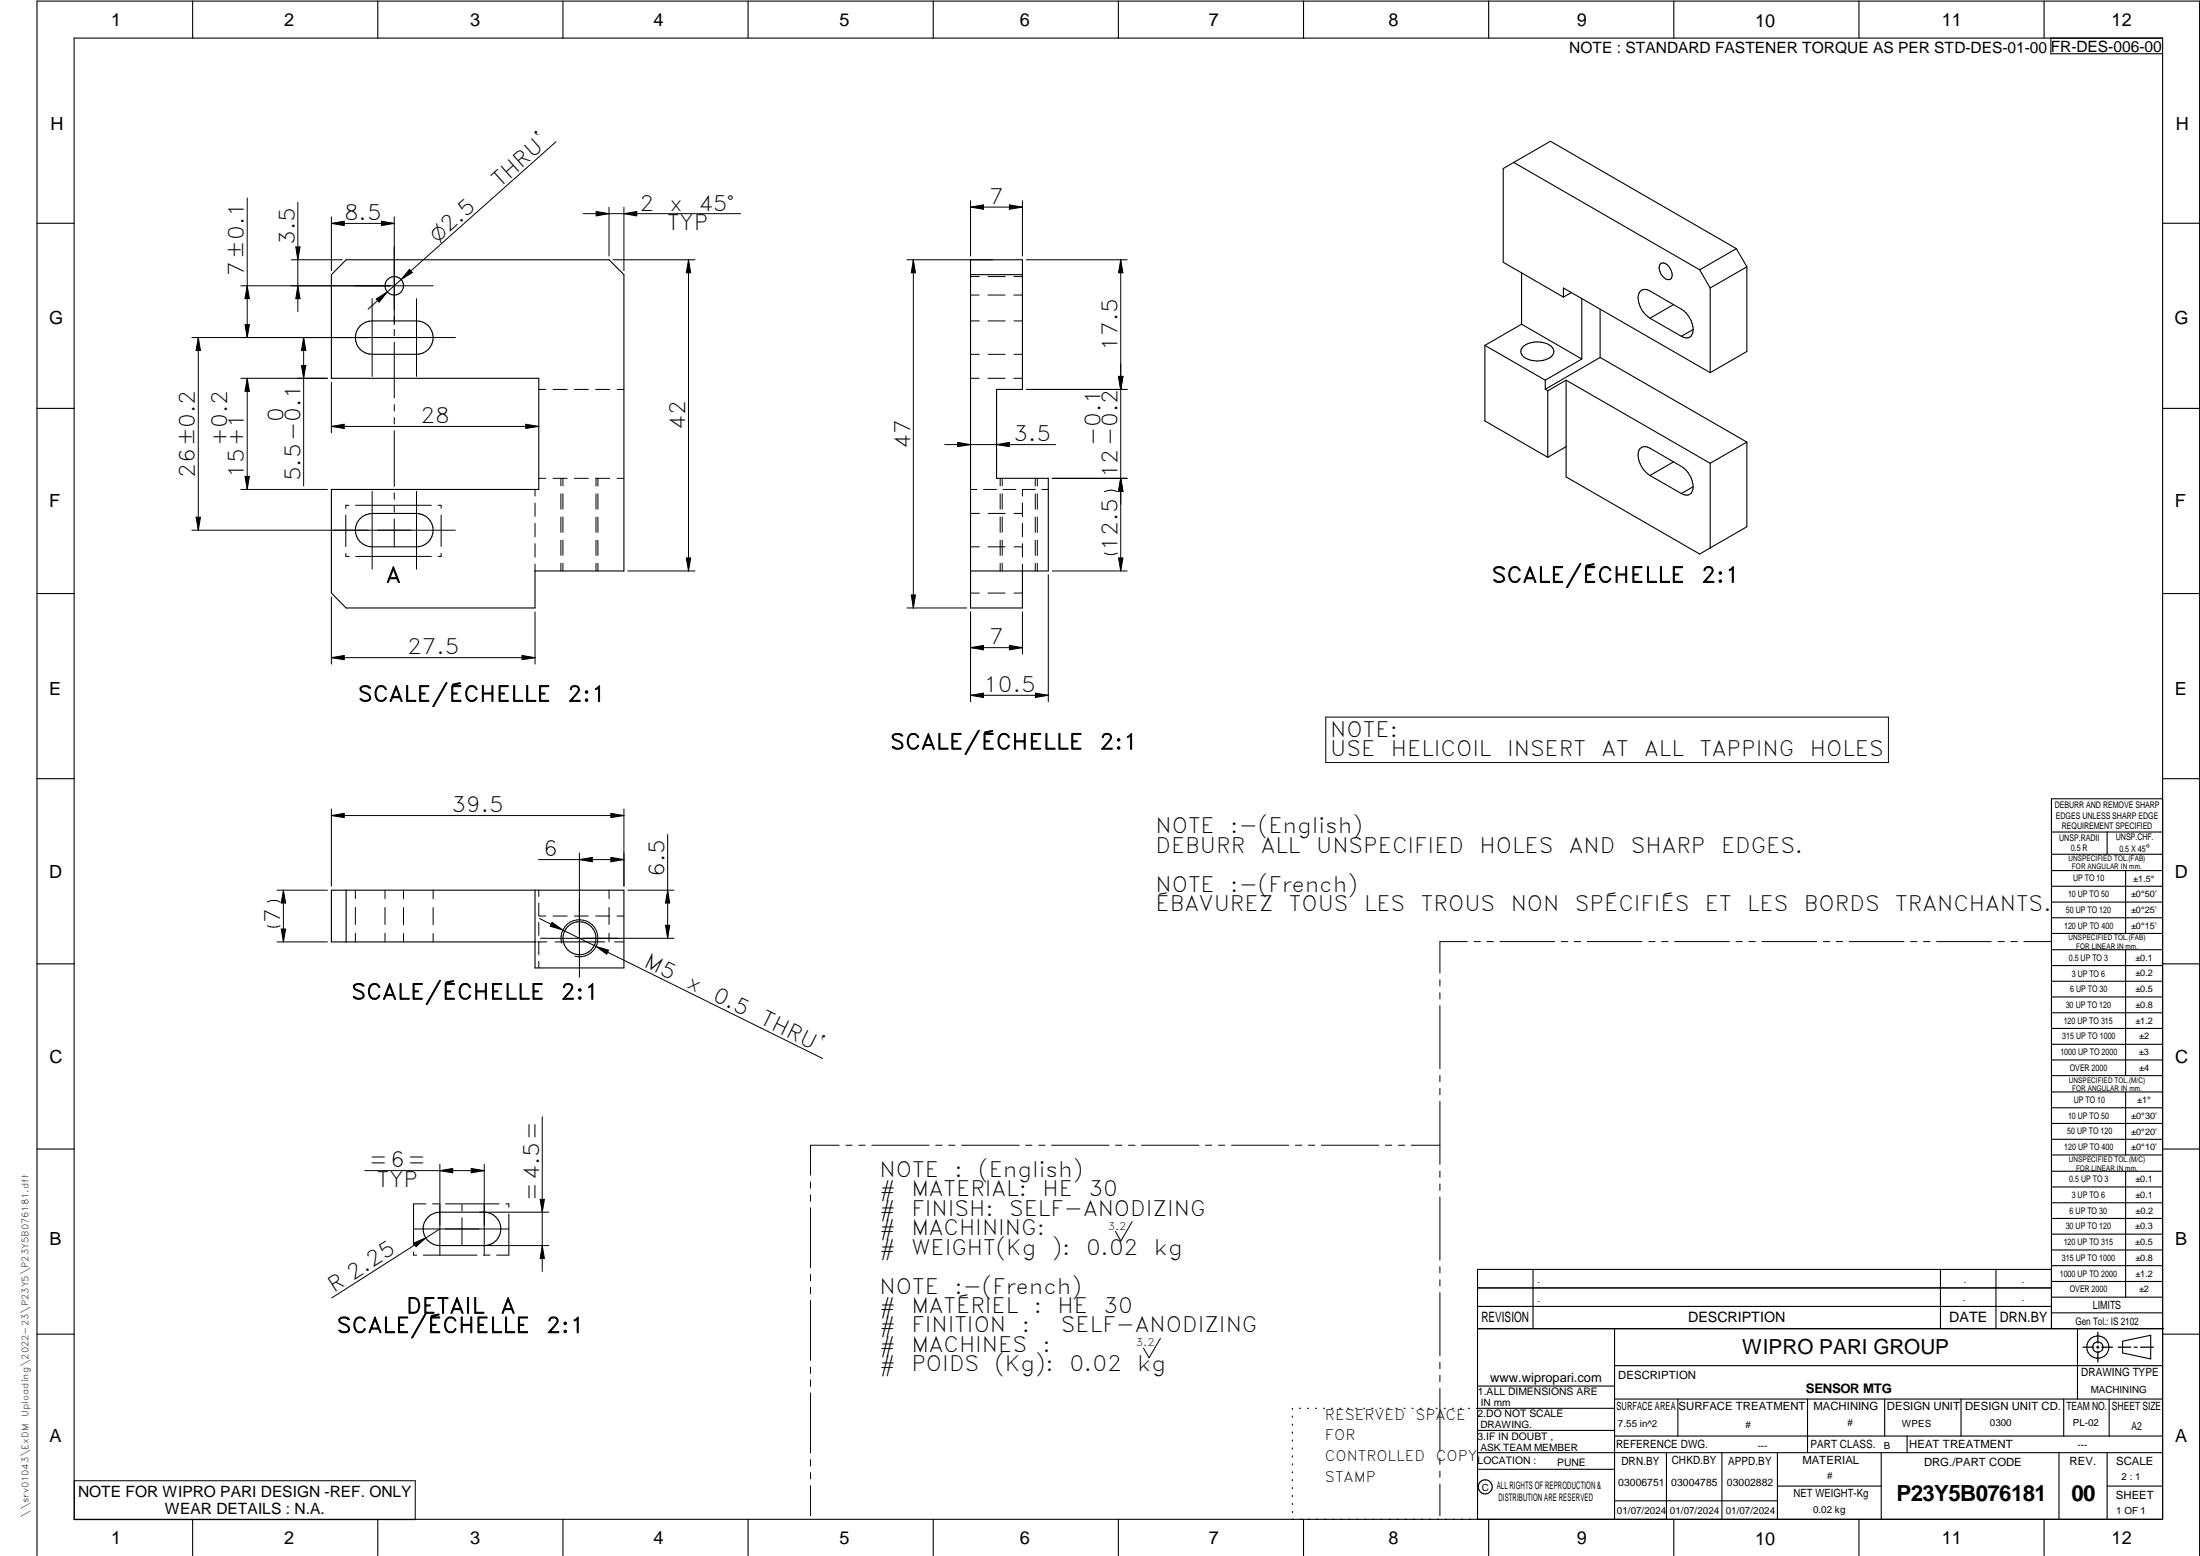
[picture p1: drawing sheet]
<svg xmlns="http://www.w3.org/2000/svg" width="594mm" height="420mm" viewBox="0 0 594 420" stroke-linecap="round" stroke-linejoin="round" font-family="sans-serif">
<g fill="none" stroke="#000" stroke-width=".3">
<path d="M20 10.3h564v400h-564zM52 .3v10M102 .3v10M152 .3v10M202 .3v10M252 .3v10M302 .3v10M352 .3v10M402 .3v10M452 .3v10M502 .3v10M552 .3v10"/>
<path d="M553.8 10.3v4.2h30.2M408.8 43.9l50.2 29M408.8 43.9l9.9-5.8 50.2 29M408.8 43.9l-2.9 1.6v25.3l16.3 9.4M10 60.3h10M93.5 70.1h71l4 4.1v80h-24v10h-51l-4-4.1v-27.9h56v-30h-56v-28zM262.1 74.2h14M410.9 73.7v13.8M424.3 79l-2.1 1.2M448.5 71.1a2.07 2.07 0 0 1 2.5 1.5 2.1 2.1 0 0 1 0 2.8 2.91 2.91 0 0 1-3-3.1zM459 72.9l2.8 4.9M461.8 77.8v22.8"/>
<path d="M468.9 67.1l2.8 5M468.9 67.1l-9.9 5.8M471.7 72.1v22.8l-9.9 5.7M471.7 72.1l-9.9 5.7M584 60.3h10M97.3 88a4.6 4.6 0 0 1 3.2-1.3h12a4.5 4.5 0 0 1 4.5 4.5 4.5 4.5 0 0 1-4.5 4.5h-12a4.5 4.5 0 0 1-4.2-2.8 4.5 4.5 0 0 1 1-4.9zM401 93.3v20.4l17 9.8M401 93.3l16.3 9.4M410.9 87.5l-9.9 5.8M410.9 87.5l16.2 9.4M411.4 93.5a6.3 6.3 0 0 1 7.9 .4 1.86 1.86 0 0 1-1 2.8 6.5 6.5 0 0 1-7.3-.8 1.67 1.67 0 0 1 .4-2.4zM422.2 80.2v-2.4l39.6 22.8"/>
<path d="M427.1 96.9l-9.8 5.8M427.1 80.6v16.3M432.1 96.5l39.6 22.9M432.1 83.5v13M432.1 96.5l-14.8 8.6M445.6 85.9a6.4 6.4 0 0 1-3-6.7 1.93 1.93 0 0 1 3-.6l8.4 4.9a7 7 0 0 1 3.2 5.5M445.6 85.9l8.4 4.9M451.9 82.3l-6.3 3.6M457.2 89l-3.2 1.8M457.2 89a1.92 1.92 0 0 1-.9 2.1 1.92 1.92 0 0 1-2.3-.3M10 110.3h10M417.3 102.7v2.4"/>
<path d="M417.3 105.1l.7 .4M418 105.5v18M422.9 102.7l-4.9 2.8M422.9 102.7l38.9 22.4M422.9 102.7v26.1l36.1 20.8 2.8-1.6M471.7 119.4l-9.9 5.7M471.7 119.4v22.8l-9.9 5.8M584 110.3h10M97.3 140a4.9 4.9 0 0 1 3.2-1.4h12a4.5 4.5 0 0 1 4.5 4.6 4.5 4.5 0 0 1-4.5 4.5h-12a4.5 4.5 0 0 1-4.2-2.8 4.5 4.5 0 0 1 1-4.9zM422.9 120.6l-4.9 2.9M445.6 128.4a6.4 6.4 0 0 1-3-6.8 1.89 1.89 0 0 1 3-.6l8.4 4.9a7 7 0 0 1 3.2 5.5M445.6 128.4l8.4 4.9"/>
<path d="M451.9 124.7l-6.3 3.7M457.2 131.4a1.92 1.92 0 0 1-.9 2.1 1.92 1.92 0 0 1-2.3-.2M457.2 131.4l-3.2 1.9M461.8 125.1v22.9M262.1 154.2h21v-25h-14v-24h7v-35.1h-14v94.1h14v-10M10 160.3h10M584 160.3h10M10 210.3h10M584 215.7h-30v143.1M584 210.3h10M554 224.7h30M554 230.7h30"/>
<path d="M554 235.1h30M554 239.3h30M569 224.7v6M574 235.1v17M93.5 240.4v13.9M144.5 240.4v21h24v-21h-79v13.9h55M152.1 254.3h8.7M554 243.6h30M554 247.8h30M554 252.1h30M554 256.5h30M574 256.5v33.9"/>
<path d="M10 260.3h10M554 260.7h30M554 265h30M554 269.2h30M554 273.5h30M554 277.7h30M584 260.3h10M554 282h30M554 286.2h30M554 290.4h30M554 294.9h30M554 299.1h30"/>
<path d="M574 294.9v17M10 310.3h10M554 303.4h30M554 307.6h30M554 311.9h30M554 316.3h30M574 316.3v34M584 310.3h10M115.6 328.7a4.9 4.9 0 0 1 3.2-1.4h12a4.5 4.5 0 0 1 4.4 4.5 4.5 4.5 0 0 1-4.4 4.5h-12a4.5 4.5 0 0 1-4.2-2.7 4.5 4.5 0 0 1 1-4.9zM554 320.5h30M554 324.8h30M554 329h30"/>
<path d="M554 333.2h30M554 337.5h30M399 358.8h185.2M399 352.8h155M399 347.8h155M414 342.8v16M436 358.8v51.5M524 342.8v16M539 342.8v16M554 341.8h30M554 346h30M554 350.3h30"/>
<path d="M554 354.5h30M554 342.8h-155v67.5M561 358.8v19M10 360.3h10M399 374.3h37M436 377.8h148M453.1 377.8v10M488.1 377.8v14.5M508.9 377.8v10M529.5 377.8v10M557.3 377.8v10M569.5 377.8v10"/>
<path d="M573.2 362.2l7.6-1.6v6.3l-7.6-1.6zM584 368.8h-148M584 360.3h10M349 380.3v.3M349 382.4v.3M349 384.6v.3M349 386.7v.3M349 388.8v.3M349 391v.3M349 393.1v.3M349 395.3v.3M349 397.4v.3"/>
<path d="M349 399.5v.3M350.9 380.3h.2M353.1 380.3h.2M355.2 380.3h.3M357.4 380.3h.3M359.6 380.3h.3M361.7 380.3h.3M363.9 380.3h.3M366.1 380.3h.3M368.3 380.3h.2M370.4 380.3h.3M372.6 380.3h.3"/>
<path d="M374.8 380.3h.3M376.9 380.3h.4M379.1 380.3h.3M381.3 380.3h.3M383.4 380.3h.4M385.6 380.3h.3M387.8 380.3h.3M390 380.3h.3M392.2 380.3h.3M394.3 380.3h.3M396.5 380.3h.3M398.7 380.3h37.3"/>
<path d="M399 396.7h37M399 392.3h185M399 386.2h37M436 387.8h148M450 392.3v18M465 392.3v18M480 392.3v18M508 392.3v18M515 387.8v4.5M556 392.3v18M569 392.3v18M52 410.3v9.7"/>
<path d="M102 410.3v9.7M152 410.3v9.7M202 410.3v9.7M252 410.3v9.7M302 410.3v9.7M349 401.7v.3M349 403.8v.4M349 406v.3M349 408.1v.3M352 410.3v9.7M402 410.3v9.7M436 405.3h44"/>
<path d="M452 410.3v9.7M480 401.3h28M502 410.3v9.7M552 410.3v9.7M569 401.3h15M10 420v-419.7h584v419.7"/>
<circle cx="106.5" cy="77.2" r="2.49"/>
<circle cx="156.5" cy="253.4" r="4.5"/>
<circle cx="566.5" cy="363.7" r="1.39"/>
<circle cx="566.5" cy="363.8" r="3"/>
<circle cx="401.1" cy="401.5" r="1.9"/>
</g>
<g fill="none" stroke="#000" stroke-width=".27">
<path d="M150.1 38.3l-41.8 37.2M66.8 53.5v37.6M80.4 54.7v29.5M89.5 58.5v14.6M103 59.7l3.5 .6-3.5 .6zM106.5 58.5v29.2M157.5 57.7h42.5M161 57.1l3.5 .6-3.5 .6zM164.5 56v13.1M168.5 57.7l3.5-.6v1.2zM168.5 56v17.1M262.1 54.2v14.9"/>
<path d="M262.1 55.9l3.5-.6v1.2zM262.1 55.9h14M272.6 55.3l3.5 .6-3.5 .6zM276.1 54.2v14.9M66.8 77.2l.5 3.4h-1.1zM78.7 70.1h13.7M79.9 66.7h1.1l-.6 3.4zM80.4 77.2l.6 3.4h-1.1zM89.5 60.3h17M89.5 60.3l3.5-.6v1.2zM108.3 75.5l-8.9 8M110.6 72.7l.7 .9-3 1.9z"/>
<path d="M117 77.2h-52M165.5 70.1h22.2M185.9 70.1l.6 3.6h-1.2zM185.9 70.1v84.1M244.9 70.1h23.1M246.6 70.1v94.1M246.6 70.1l.6 3.6h-1.1zM262.1 74.7h2.3M262.1 79.7h2.3M266.8 79.7h4.6M266.8 74.7h4.6M273.8 79.7h2.3"/>
<path d="M273.8 74.7h2.3M277.1 70.1h27.3M302.6 70.1l.6 3.6h-1.2zM302.6 70.1v84.1M51.8 91.1h71.2M53.5 91.1l.6 3.6h-1.1zM53.5 91.1v52.1M66.2 87.7h1.1l-.5 3.4zM81.4 98.7h1.2l-.6 3.5zM82 91.1l.6 3.6h-1.2zM82 91.1v40.1M100.5 80.6v21"/>
<path d="M101.6 80.7l3-1.9-2.2 2.8zM106.5 88.9v1.7M106.5 92.4v15.1M112.5 80.6v21M262.1 95.7h2.3M262.1 86.7h2.3M266.8 95.7h4.6M266.8 86.7h4.6M273.8 95.7h2.3M273.8 86.7h2.3M65 102.2h23.4M66.8 102.2v30"/>
<path d="M66.8 102.2l.5 3.5h-1.1zM89.5 115.1h56M89.5 115.1l3.5-.5v1.1zM89.5 103.2v13.7M106.5 109.3v1.7M106.5 112.8v1.7M106.5 116.3v15M142 114.6l3.5 .5-3.5 .6zM145.5 105.2h1.9M149.3 105.2h3.9M155.1 105.2h3.8M160.9 105.2h3.7"/>
<path d="M166.6 105.2h1.9M258.6 119.5l3.5 .6-3.5 .5zM262.1 102.2h2.3M266.8 102.2h4.6M273.8 102.2h2.3M277.1 105.2h27.3M302 101.6h1.2l-.6 3.6zM53 139.7h1.1l-.6 3.5zM65 132.2h23.4M66.2 128.7h1.1l-.5 3.5zM93.4 139.1v8.5M94.2 136.4h-.8v.9"/>
<path d="M96 136.4h20.5M100.5 132.7v21M106.5 133.1v1.7M106.5 136.6v1.7M112.5 132.7v21M118.3 136.4h.8v.8M119.1 139.1v8.5M144.5 132.2v1.7M144.5 135.8v3.6M145.5 129.2h1.9M149.3 129.2h3.9M151.5 129.2v2"/>
<path d="M151.5 133.4v4.1M151.5 139.6v4.2M152 129.2v2M152 133.3v4.2M152 139.6v4.1M155.1 129.2h3.8M160.9 129.2h3.7M160.9 129.2v2M160.9 133.4v4.1M160.9 139.6v4.2M161.5 129.2v2M161.5 133.4v4.1"/>
<path d="M161.5 139.6v4.2M166.6 129.2h1.9M255.1 120.1h30M262.1 138.6h2.3M262.1 132.2h1.7M265.6 132.2h3.5M266.8 138.6h4.6M269.1 120.1l3.5-.6v1.1zM270.1 129.2v2M270.1 133.3v4.2M270.1 139.6v4.2M270.6 129.2v2"/>
<path d="M270.6 133.3v4.2M270.6 139.6v4.1M270.8 132.2h3.5M273.8 138.6h2.3M276.1 135.8v3.6M279.6 129.2v2M279.6 133.3v4.2M279.6 139.6v4.2M279.6 132.2h-3.5v1.7M280.1 129.2v2M280.1 133.3v4.2M280.1 139.6v4.2"/>
<path d="M281.3 132.2h1.8M284.1 129.2h20.3M298.2 132.8a3.9 3.9 0 0 1 3.5 0M302.6 129.2l.6 3.5h-1.2zM51.8 143.2h71.2M93.4 149.4v.8h.9M96 150.2h20.5M106.5 140.1v7.6M119.1 149.4v.8h-.8M144.5 141.3v3.6M144.5 146.8v3.7M144.5 152.3v1.9"/>
<path d="M151.5 145.9v4.1M151.5 152.1v2.1M152 145.8v4.1M152 152.1v2.1M160.9 145.9v4.1M160.9 152.1v2.1M161.5 145.9v4.1M161.5 152.1v2.1M169.5 154.2h18.2M185.3 150.7h1.2l-.6 3.5zM262.1 147.7h2.3M266.8 147.7h4.6"/>
<path d="M270.1 145.9v4.1M270.1 152.1v2.1M270.6 145.8v4.1M270.6 152.1v2.1M273.8 147.7h2.3M276.1 141.3v3.6M276.1 146.8v3.7M276.1 152.3v1.9M279.6 145.9v4.1M279.6 152.1v2.1M280.1 145.9v4.1M280.1 152.1v2.1"/>
<path d="M283.1 155.2v34.3M284.1 154.2h20.3M298.2 149.4a3.9 3.9 0 0 0 3.5 0M302 150.7h1.2l-.6 3.5zM89.5 177.6h55M89.5 161.2v18.1M89.5 177.6l3.5-.6v1.1zM141 177l3.5 .6-3.5 .5zM144.5 165.2v14.1M244.9 164.2h16.2M246.1 160.7h1.1l-.6 3.5zM262.1 174.9h14"/>
<path d="M262.1 160.1h2.3M262.1 165.2v24.3M262.1 174.9l3.5-.6v1.2zM266.8 160.1h4.6M272.6 174.3l3.5 .6-3.5 .6zM273.8 160.1h2.3M276.1 165.2v11.4M262.1 187.7l3.5-.5v1.1zM262.1 187.7h21M279.6 187.2l3.5 .5-3.5 .6zM358 193.6h151.9v12.3h-151.9zM89.5 218.4v20.9"/>
<path d="M165 219.6l3.5 .6-3.5 .6zM168.5 218.4v20.9M89.5 220.2h79M89.5 220.2l3.5-.6v1.2zM145.4 232.1h23.1M156.5 230.3v33.6M156.5 232.1l3.5-.6v1.2zM165 231.5l3.5 .6-3.5 .6zM180.3 225.3v28.1M74.8 254.3h13.6M74.8 240.4h13.6M75.6 250a4.1 4.1 0 0 1-3.4 0"/>
<path d="M75.6 243.5a3.8 3.8 0 0 0-3.4 0M75.9 250.9h1.2l-.6 3.4zM76.5 240.4v13.9M76.5 240.4l.6 3.4h-1.2zM96 240.4v2.3M96 245v4.6M96 252v2.3M104 240.4v2.3M104 245v4.6M104 252v2.3M109 240.4v2.3M109 245.1v4.6"/>
<path d="M109 252.1v2.2M117 240.4v2.3M117 245.1v4.6M117 252.1v2.2M144.5 254.3h.3M145.2 254.3h2.5M145.5 247.4h1.9M145.5 240.4v1.7M145.5 243.8v3.5M145.5 249.1v3.5M145.5 254.3v3.5M145.5 259.6v1.8"/>
<path d="M145.7 248l76.5 37.8M146 253.4h36M149.1 249l2.9 2.1-3.4-1zM149.3 247.4h3.9M149.9 254.3h2.2M151.6 254.6a5 5 0 0 1 4.4-6.2 5 5 0 0 1 5.5 5.4 5 5 0 0 1-6.3 4.4M155.1 247.4h3.8M160.8 254.3h2.5M160.9 247.4h3.7M160.9 255.6l3.4 1-.5 1zM164.5 240.4v2.3M164.5 245v4.6"/>
<path d="M164.5 252v2.3M165.9 254.3h2.6M166.6 247.4h1.9M169.5 240.4h12.5M179.7 249.9h1.1l-.5 3.5zM180.3 240.4l.5 3.4h-1.1zM396.2 254.3h-7.4v8.5M398.1 254.3h1.6M401.5 254.3h1.8M405 254.3h14.8M421.6 254.3h1.7M425.1 254.3h1.7"/>
<path d="M428.6 254.3h14.8M445.2 254.3h1.7M448.7 254.3h1.7M452.2 254.3h14.8M468.8 254.3h1.7M472.3 254.3h1.7M475.8 254.3h14.8M492.4 254.3h1.7M495.8 254.3h1.8M499.4 254.3h14.7M516 254.3h1.6M519.4 254.3h1.8"/>
<path d="M522.9 254.3h14.8M539.5 254.3h1.7M543 254.3h1.7M546.5 254.3h7.4M388.8 264.5v1.8M388.8 268.1v1.6M388.8 271.6v17M388.8 290.4v1.7M388.8 293.9v1.7M388.8 297.4v17M98.5 316.1h32.3M118.8 316.1l3.5-.6v1.2z"/>
<path d="M118.8 314.4v24.5M127.2 315.5l3.6 .6-3.6 .6zM130.8 314.4v24.5M146.4 301.5v41.8M218.9 319.2v1.6M226.6 309.2h-7.7v8.1M228.4 309.2h1.7M231.9 309.2h1.7M235.4 309.2h15.5M252.7 309.2h1.7M256.2 309.2h1.7M259.7 309.2h15.5"/>
<path d="M277 309.2h1.7M280.5 309.2h1.7M284 309.2h15.5M301.2 309.2h1.8M304.8 309.2h1.7M308.3 309.2h15.5M325.5 309.2h1.7M329.1 309.2h1.6M332.6 309.2h15.4M349.8 309.2h1.7M353.3 309.2h1.7M356.8 309.2h15.5"/>
<path d="M374.1 309.2h1.7M377.6 309.2h1.7M381.1 309.2h7.7M388.8 316.2v1.7M388.8 319.7v1.7M111.7 338.1v.8h.8M111.7 331.9h25.7M111.7 335.7l3.3-1.4-2.7 2.3zM114.3 338.9h14.5M115 325.1h-3.3v11.2M116.8 325.1h1.7M118.8 331.9l-29.2 18.6"/>
<path d="M120.3 325.1h14.5M124.7 325.3v1.7M124.7 328.8v7.5M129.5 327.3h18.7M130.4 336.3h17.8M130.6 338.9h1.7M136.6 325.1h.8v.9M137.4 327.8v11.1h-3.3M145.9 323.9l1.1-.1-.6 3.5zM146.4 336.3l.6 3.6h-1.1zM218.9 322.6v1.8M218.9 326.1v16.2"/>
<path d="M305.7 329.9l-3 5.2-1.5-2.6M388.8 323.2v17.1M218.9 344.1v1.8M218.9 347.6v1.7M218.9 351.2v16.1M388.8 342.1v1.6M388.8 345.6v1.7M388.8 349v17.1M218.9 369.1v1.7M218.9 372.6v1.8M218.9 376.1v16.2M313.3 361.4l-3 5.2-1.5-2.6"/>
<path d="M388.8 367.9v1.7M388.8 371.4v1.7M388.8 374.9v17M20.1 399.8h92v10.5h-92zM218.9 394.1v1.8M218.9 397.6v1.7M388.8 393.7v1.7M388.8 397.2v1.7M218.9 401.2v8.1M388.8 400.7v8.6"/>
</g>
<path d="M566.5 359.7v3M562.5 363.8h2.9M566.1 363.8h.7M566.5 363.4v.7M566.5 364.9v2.8M567.6 363.8h2.9M572 363.8h3.4M576.3 363.8h.8M578 363.8h3.5" fill="none" stroke="#000" stroke-width=".34"/>
<g fill="#000">
<path d="M89.5 60.3l3.5-.6v1.2zM103 59.7l3.5 .6-3.5 .6zM161 57.1l3.5 .6-3.5 .6zM168.5 57.7l3.5-.6v1.2zM262.1 55.9l3.5-.6v1.2zM272.6 55.3l3.5 .6-3.5 .6zM79.9 66.7h1.1l-.6 3.4zM110.6 72.7l.7 .9-3 1.9zM185.9 70.1l.6 3.6h-1.2zM246.6 70.1l.6 3.6h-1.1zM302.6 70.1l.6 3.6h-1.2zM53.5 91.1l.6 3.6h-1.1z"/>
<path d="M66.8 77.2l.5 3.4h-1.1zM66.2 87.7h1.1l-.5 3.4zM80.4 77.2l.6 3.4h-1.1zM81.4 98.7h1.2l-.6 3.5zM82 91.1l.6 3.6h-1.2zM101.6 80.7l3-1.9-2.2 2.8zM66.8 102.2l.5 3.5h-1.1zM89.5 115.1l3.5-.5v1.1zM142 114.6l3.5 .5-3.5 .6zM258.6 119.5l3.5 .6-3.5 .5zM269.1 120.1l3.5-.6v1.1zM302 101.6h1.2l-.6 3.6z"/>
<path d="M53 139.7h1.1l-.6 3.5zM66.2 128.7h1.1l-.5 3.5zM302.6 129.2l.6 3.5h-1.2zM185.3 150.7h1.2l-.6 3.5zM302 150.7h1.2l-.6 3.5zM89.5 177.6l3.5-.6v1.1zM141 177l3.5 .6-3.5 .5zM246.1 160.7h1.1l-.6 3.5zM262.1 174.9l3.5-.6v1.2zM272.6 174.3l3.5 .6-3.5 .6zM262.1 187.7l3.5-.5v1.1zM279.6 187.2l3.5 .5-3.5 .6z"/>
<path d="M89.5 220.2l3.5-.6v1.2zM165 219.6l3.5 .6-3.5 .6zM156.5 232.1l3.5-.6v1.2zM165 231.5l3.5 .6-3.5 .6zM75.9 250.9h1.2l-.6 3.4zM76.5 240.4l.6 3.4h-1.2zM149.1 249l2.9 2.1-3.4-1zM160.9 255.6l3.4 1-.5 1zM180.3 240.4l.5 3.4h-1.1zM179.7 249.9h1.1l-.5 3.5zM118.8 316.1l3.5-.6v1.2zM127.2 315.5l3.6 .6-3.6 .6z"/>
<path d="M111.7 335.7l3.3-1.4-2.7 2.3zM145.9 323.8h1.1l-.6 3.5zM146.4 336.3l.6 3.6h-1.1z"/>
</g>
<g font-size="6">
<text x="512.1" y="405.2">P23Y5B076181</text>
<text x="559.4" y="405.2">00</text>
</g>
<g font-size="5.7">
<text x="135" y="50.7" transform="rotate(-42 135 50.7)">THRU`</text>
<text x="92.9" y="59.4">8.5</text>
<text x="172.7" y="56.9">2</text>
<text x="180.8" y="56.9">x</text>
<text x="188.6" y="56.9">45°</text>
<text x="267.1" y="55">7</text>
<text x="180.1" y="62.1">TYP</text>
<text x="79.6" y="66" transform="rotate(-90 79.6 66)">3.5</text>
<text x="65.9" y="74.5" transform="rotate(-90 65.9 74.5)">7±0.1</text>
<text x="301.7" y="94.7" transform="rotate(-90 301.7 94.7)">17.5</text>
<text x="76.6" y="114" transform="rotate(-90 76.6 114)">0</text>
<text x="113.5" y="114.3">28</text>
<text x="185" y="116.1" transform="rotate(-90 185 116.1)">42</text>
<text x="273.7" y="119.2">3.5</text>
<text x="61.3" y="120.4" transform="rotate(-90 61.3 120.4)">+0.2</text>
<text x="245.8" y="121.1" transform="rotate(-90 245.8 121.1)">47</text>
<text x="297.2" y="120.5" transform="rotate(-90 297.2 120.5)">-0.1</text>
<text x="52.7" y="129" transform="rotate(-90 52.7 129)">26±0.2</text>
<text x="65.9" y="129" transform="rotate(-90 65.9 129)">15+1</text>
<text x="81.1" y="130" transform="rotate(-90 81.1 130)">5.5-0.1</text>
<text x="301.7" y="129.2" transform="rotate(-90 301.7 129.2)">12-0.2</text>
<text x="301.7" y="148.7" transform="rotate(-90 301.7 148.7)">12.5</text>
<text x="104.2" y="157.3">A</text>
<text x="402.8" y="157.3">SCALE/ÉCHELLE</text>
<text x="459.4" y="157.3">2:1</text>
<text x="267.1" y="174">7</text>
<text x="109.9" y="176.7">27.5</text>
<text x="96.6" y="189.4">SCALE/ÉCHELLE</text>
<text x="153.2" y="189.4">2:1</text>
<text x="265.6" y="186.9">10.5</text>
<text x="240.4" y="202.3">SCALE/ÉCHELLE</text>
<text x="296.9" y="202.3">2:1</text>
<text x="359.2" y="198.9">NOTE:</text>
<text x="359.2" y="204.1">USE</text>
<text x="375.6" y="204.1">HELICOIL</text>
<text x="406.9" y="204.1">INSERT</text>
<text x="432.5" y="204.1">AT</text>
<text x="444" y="204.1">ALL</text>
<text x="458.9" y="204.1">TAPPING</text>
<text x="488.7" y="204.1">HOLES</text>
<text x="121.9" y="219.3">39.5</text>
<text x="312" y="225">NOTE</text>
<text x="332.2" y="225">:-(English)</text>
<text x="146.6" y="231.2">6</text>
<text x="312" y="230.3">DEBURR</text>
<text x="340.5" y="230.3">ALL</text>
<text x="355.4" y="230.3">UNSPECIFIED</text>
<text x="399.5" y="230.3">HOLES</text>
<text x="423.7" y="230.3">AND</text>
<text x="440.4" y="230.3">SHARP</text>
<text x="464.7" y="230.3">EDGES.</text>
<text x="179.4" y="236.7" transform="rotate(-90 179.4 236.7)">6.5</text>
<text x="312" y="240.7">NOTE</text>
<text x="332.2" y="240.7">:-(French)</text>
<text x="75.6" y="249.3" transform="rotate(-90 75.6 249.3)">7</text>
<text x="312" y="246">ÉBAVUREZ</text>
<text x="348" y="246">TOUS</text>
<text x="368.3" y="246">LES</text>
<text x="383.7" y="246">TROUS</text>
<text x="407.9" y="246">NON</text>
<text x="425.3" y="246">SPÉCIFIÉS</text>
<text x="460.4" y="246">ET</text>
<text x="471.8" y="246">LES</text>
<text x="487.1" y="246">BORDS</text>
<text x="511.8" y="246">TRANCHANTS.</text>
<text x="173.6" y="260.8" transform="rotate(26 173.6 260.8)">M5</text>
<text x="94.9" y="269.8">SCALE/ÉCHELLE</text>
<text x="151.4" y="269.8">2:1</text>
<text x="185.1" y="266.5" transform="rotate(26 185.1 266.5)">x</text>
<text x="192.1" y="270" transform="rotate(26 192.1 270)">0.5</text>
<text x="204.9" y="276.3" transform="rotate(26 204.9 276.3)">THRU`</text>
<text x="99.7" y="315.2">=6=</text>
<text x="237.5" y="317.8">NOTE</text>
<text x="257.7" y="317.8">:</text>
<text x="264.1" y="317.8">(English)</text>
<text x="101.8" y="320.5">TYP</text>
<text x="237.5" y="323">#</text>
<text x="246.1" y="323">MATERIAL:</text>
<text x="281.5" y="323">HE</text>
<text x="293.9" y="323">30</text>
<text x="145.6" y="324.3" transform="rotate(-90 145.6 324.3)">=4.5=</text>
<text x="237.5" y="328.3">#</text>
<text x="246.1" y="328.3">FINISH:</text>
<text x="272.5" y="328.3">SELF-ANODIZING</text>
<text x="237.5" y="333.5">#</text>
<text x="246.1" y="333.5">MACHINING:</text>
<text x="237.5" y="338.8">#</text>
<text x="246.1" y="338.8">WEIGHT(Kg</text>
<text x="284" y="338.8">):</text>
<text x="293.3" y="338.8">0.02</text>
<text x="311.6" y="338.8">kg</text>
<text x="90.2" y="349.1" transform="rotate(-32 90.2 349.1)">R 2.25</text>
<text x="237.5" y="349.3">NOTE</text>
<text x="257.7" y="349.3">:-(French)</text>
<text x="90.9" y="359.9">SCALE/ÉCHELLE</text>
<text x="109.7" y="354.6">DETAIL</text>
<text x="135.2" y="354.6">A</text>
<text x="147.5" y="359.9">2:1</text>
<text x="237.5" y="354.5">#</text>
<text x="237.5" y="359.8">#</text>
<text x="246.1" y="354.5">MATÉRIEL</text>
<text x="246.1" y="359.8">FINITION</text>
<text x="275.9" y="359.8">:</text>
<text x="279.2" y="354.5">:</text>
<text x="285.6" y="354.5">HE</text>
<text x="286.5" y="359.8">SELF-ANODIZING</text>
<text x="298" y="354.5">30</text>
<text x="237.5" y="365">#</text>
<text x="246.1" y="365">MACHINES</text>
<text x="281.5" y="365">:</text>
<text x="237.5" y="370.3">#</text>
<text x="246.1" y="370.3">POIDS</text>
<text x="268.5" y="370.3">(Kg):</text>
<text x="288.8" y="370.3">0.02</text>
<text x="307.1" y="370.3">kg</text>
</g>
<text font-size="5.6" x="470.5" y="365.5">WIPRO PARI GROUP</text>
<text font-size="5.4" x="118.1" y="65.6" transform="rotate(-42 118.1 65.6)">O2.5</text>
<g font-size="4.9">
<text x="30" y="6.9">1</text>
<text x="76.7" y="6.9">2</text>
<text x="127" y="6.9">3</text>
<text x="176.5" y="6.9">4</text>
<text x="226.7" y="6.9">5</text>
<text x="275.4" y="6.9">6</text>
<text x="326.4" y="6.9">7</text>
<text x="375" y="6.9">8</text>
<text x="425.8" y="6.9">9</text>
<text x="473.9" y="7.3">10</text>
<text x="524.3" y="6.9">11</text>
<text x="570.2" y="6.9">12</text>
<text x="13.6" y="35.1">H</text>
<text x="587.6" y="35.1">H</text>
<text x="13.2" y="87.5">G</text>
<text x="587.2" y="87.5">G</text>
<text x="13.2" y="137">F</text>
<text x="587.2" y="137">F</text>
<text x="13.2" y="187.6">E</text>
<text x="587.2" y="187.6">E</text>
<text x="13.2" y="237">D</text>
<text x="587.2" y="237">D</text>
<text x="13.4" y="287.1">C</text>
<text x="587.4" y="287.1">C</text>
<text x="13.4" y="336.2">B</text>
<text x="587.4" y="336.2">B</text>
<text x="13.4" y="389.3">A</text>
<text x="587.4" y="389.3">A</text>
<text x="30" y="416.9">1</text>
<text x="76.7" y="416.9">2</text>
<text x="127" y="416.9">3</text>
<text x="176.5" y="416.9">4</text>
<text x="226.7" y="416.9">5</text>
<text x="275.4" y="416.9">6</text>
<text x="326.4" y="416.9">7</text>
<text x="375" y="416.9">8</text>
<text x="425.8" y="416.9">9</text>
<text x="473.9" y="417.3">10</text>
<text x="524.3" y="416.9">11</text>
<text x="570.2" y="416.9">12</text>
</g>
<g font-size="4.2">
<text x="423.7" y="14.3">NOTE : STANDARD FASTENER TORQUE AS PER STD-DES-01-00</text>
<text x="553.8" y="14">FR-DES-006-00</text>
<text x="21.1" y="404.3">NOTE FOR WIPRO PARI DESIGN -REF. ONLY</text>
<text x="44.5" y="408.8">WEAR DETAILS : N.A.</text>
</g>
<g font-size="3.9">
<text x="400" y="357.1">REVISION</text>
<text x="455.9" y="357.1">DESCRIPTION</text>
<text x="526.4" y="357.1">DATE</text>
<text x="540" y="357.1">DRN.BY</text>
<text x="357.8" y="383.3">RESERVED</text>
<text x="382.3" y="383.3">SPACE</text>
<text x="357.8" y="388.9">FOR</text>
<text x="357.8" y="394.5">CONTROLLED</text>
<text x="387.8" y="394.5">COPY</text>
<text x="357.8" y="400">STAMP</text>
</g>
<text font-size="3.6" x="487.7" y="376.1">SENSOR MTG</text>
<text font-size="3.5" x="402.4" y="373.3">www.wipropari.com</text>
<g font-size="3.1">
<text x="565.1" y="353.5">LIMITS</text>
<text x="562" y="371.7">DRAWING TYPE</text>
<text x="437" y="372.3">DESCRIPTION</text>
<text x="436.5" y="380.8">SURFACE AREA</text>
<text x="453.3" y="380.8">SURFACE TREATMENT</text>
<text x="489.7" y="380.8">MACHINING</text>
<text x="509.5" y="380.8">DESIGN UNIT</text>
<text x="530.6" y="380.8">DESIGN UNIT CD.</text>
<text x="558" y="380.6">TEAM NO.</text>
<text x="570.3" y="380.7">SHEET SIZE</text>
<text x="575.6" y="386.1">A2</text>
<text x="436.4" y="391.1">REFERENCE DWG.</text>
<text x="437.8" y="395.5">DRN.BY</text>
<text x="451.4" y="395.4">CHKD.BY</text>
<text x="466.6" y="395.5">APPD.BY</text>
<text x="486.7" y="395.4">MATERIAL</text>
<text x="488.9" y="390.9">PART CLASS.</text>
<text x="515.6" y="390.9">HEAT TREATMENT</text>
<text x="519.6" y="395.9">DRG./PART CODE</text>
<text x="558.9" y="395.5">REV.</text>
<text x="571.4" y="395.6">SCALE</text>
<text x="484.3" y="404.2">NET WEIGHT-Kg</text>
<text x="571.4" y="404.7">SHEET</text>
</g>
<text font-size="3" x="579.5" y="230.1">°</text>
<g font-size="2.8">
<text x="299.1" y="332.1">3.2</text>
<text x="560.4" y="357.7">Gen Tol.: IS 2102</text>
<text x="306.7" y="363.6">3.2</text>
<text x="399.1" y="376.6">1.ALL DIMENSIONS ARE</text>
<text x="399" y="382.7">2.DO NOT SCALE</text>
<text x="399" y="388.7">3.IF IN DOUBT ,</text>
<text x="399" y="395.4">LOCATION :</text>
<text x="420.5" y="396">PUNE</text>
<text x="404.2" y="402">ALL RIGHTS OF REPRODUCTION &amp;</text>
<text x="437" y="401.2">03006751</text>
<text x="451.3" y="401.2">03004785</text>
<text x="466.3" y="401.2">03002882</text>
<text x="404.7" y="405.4">DISTRIBUTION ARE RESERVED</text>
</g>
<g font-size="2.7">
<text x="564.6" y="376.2">MACHINING</text>
<text x="399.9" y="379.7">IN mm</text>
<text x="399.7" y="385.7">DRAWING.</text>
<text x="436.9" y="385.4">7.55 in^2</text>
<text x="471.4" y="385.5">#</text>
<text x="498.9" y="385">#</text>
<text x="513.6" y="385.3">WPES</text>
<text x="537.3" y="385.1">0300</text>
<text x="559.7" y="385.1">PL-02</text>
<text x="399.7" y="391.8">ASK TEAM MEMBER</text>
<text x="474.6" y="391.2">---</text>
<text x="508.7" y="391.2">B</text>
<text x="561" y="391.1">---</text>
<text x="493.4" y="399.5">#</text>
<text x="572.8" y="399.7">2 : 1</text>
<text x="400.1" y="402.5">C</text>
<text x="436.6" y="408.7">01/07/2024</text>
<text x="450.9" y="408.8">01/07/2024</text>
<text x="466" y="408.9">01/07/2024</text>
<text x="489.6" y="408.5">0.02 kg</text>
<text x="571.4" y="408.7">1 OF 1</text>
</g>
<g font-size="2.5">
<text x="554.9" y="218.3">DEBURR AND REMOVE SHARP</text>
<text x="555.2" y="221">EDGES UNLESS SHARP EDGE</text>
<text x="556.1" y="227.1">UNSP.RADII</text>
<text x="556.8" y="223.8">REQUIREMENT SPECIFIED</text>
<text x="571.4" y="226.9">UNSP.CHF.</text>
<text x="559.2" y="229.9">0.5 R</text>
<text x="572.3" y="230.1">0.5 X 45</text>
<text x="559.8" y="238">UP TO 10</text>
<text x="576.1" y="238.1">±1.5°</text>
<text x="558.5" y="242.2">10 UP TO 50</text>
<text x="575.5" y="242.3">±0°50'</text>
<text x="557.4" y="250.7">120 UP TO 400</text>
<text x="557.9" y="246.5">50 UP TO 120</text>
<text x="575.5" y="250.7">±0°15'</text>
<text x="575.5" y="246.5">±0°25'</text>
<text x="558.7" y="259.4">0.5 UP TO 3</text>
<text x="559.5" y="263.7">3 UP TO 6</text>
<text x="576.6" y="263.6">±0.2</text>
<text x="576.6" y="259.4">±0.1</text>
<text x="559" y="267.9">6 UP TO 30</text>
<text x="576.6" y="267.9">±0.5</text>
<text x="557.8" y="272.2">30 UP TO 120</text>
<text x="576.6" y="272.2">±0.8</text>
<text x="556.9" y="280.7">315 UP TO 1000</text>
<text x="557.3" y="276.4">120 UP TO 315</text>
<text x="576.6" y="276.4">±1.2</text>
<text x="577.7" y="280.7">±2</text>
<text x="556.4" y="284.9">1000 UP TO 2000</text>
<text x="577.6" y="284.9">±3</text>
<text x="558.9" y="289.2">OVER 2000</text>
<text x="577.7" y="289.3">±4</text>
<text x="560" y="297.9">UP TO 10</text>
<text x="577.1" y="297.9">±1°</text>
<text x="558.5" y="302.1">10 UP TO 50</text>
<text x="575.5" y="302.1">±0°30'</text>
<text x="557.4" y="310.6">120 UP TO 400</text>
<text x="558.2" y="306.3">50 UP TO 120</text>
<text x="575.5" y="310.6">±0°10'</text>
<text x="575.5" y="306.4">±0°20'</text>
<text x="558.8" y="319.2">0.5 UP TO 3</text>
<text x="559.4" y="323.4">3 UP TO 6</text>
<text x="576.6" y="319.2">±0.1</text>
<text x="576.6" y="323.5">±0.1</text>
<text x="558.9" y="327.7">6 UP TO 30</text>
<text x="576.7" y="327.7">±0.2</text>
<text x="557.8" y="332">30 UP TO 120</text>
<text x="576.6" y="332">±0.3</text>
<text x="556.8" y="340.5">315 UP TO 1000</text>
<text x="557.3" y="336.3">120 UP TO 315</text>
<text x="576.6" y="336.3">±0.5</text>
<text x="576.6" y="340.5">±0.8</text>
<text x="415.2" y="346.4">.</text>
<text x="530.3" y="346.5">.</text>
<text x="545.9" y="346.4">.</text>
<text x="556.2" y="344.7">1000 UP TO 2000</text>
<text x="576.6" y="344.7">±1.2</text>
<text x="415.2" y="351.5">.</text>
<text x="530" y="351.3">.</text>
<text x="545.9" y="351.4">.</text>
<text x="558.9" y="349">OVER 2000</text>
<text x="577.6" y="349">±2</text>
</g>
<g font-size="2.4">
<text x="7.7" y="382.7" transform="rotate(-90 7.7 382.7)">Uploading\2022-23\P23Y5\P23Y5B076181.dft</text>
<text x="7.7" y="409.8" transform="rotate(-90 7.7 409.8)">\\srv01043\ExDM</text>
</g>
<g font-size="2.1">
<text x="558.5" y="232.4">UNSPECIFIED TOL.(FAB)</text>
<text x="559.5" y="234.7">FOR ANGULAR IN mm.</text>
<text x="558.6" y="253.9">UNSPECIFIED TOL.(FAB)</text>
<text x="560.7" y="256.3">FOR LINEAR IN mm.</text>
<text x="558.7" y="292.3">UNSPECIFIED TOL.(M/C)</text>
<text x="559.6" y="294.7">FOR ANGULAR IN mm.</text>
<text x="558.7" y="313.7">UNSPECIFIED TOL.(M/C)</text>
<text x="560.6" y="316.1">FOR LINEAR IN mm.</text>
</g>
</svg>
